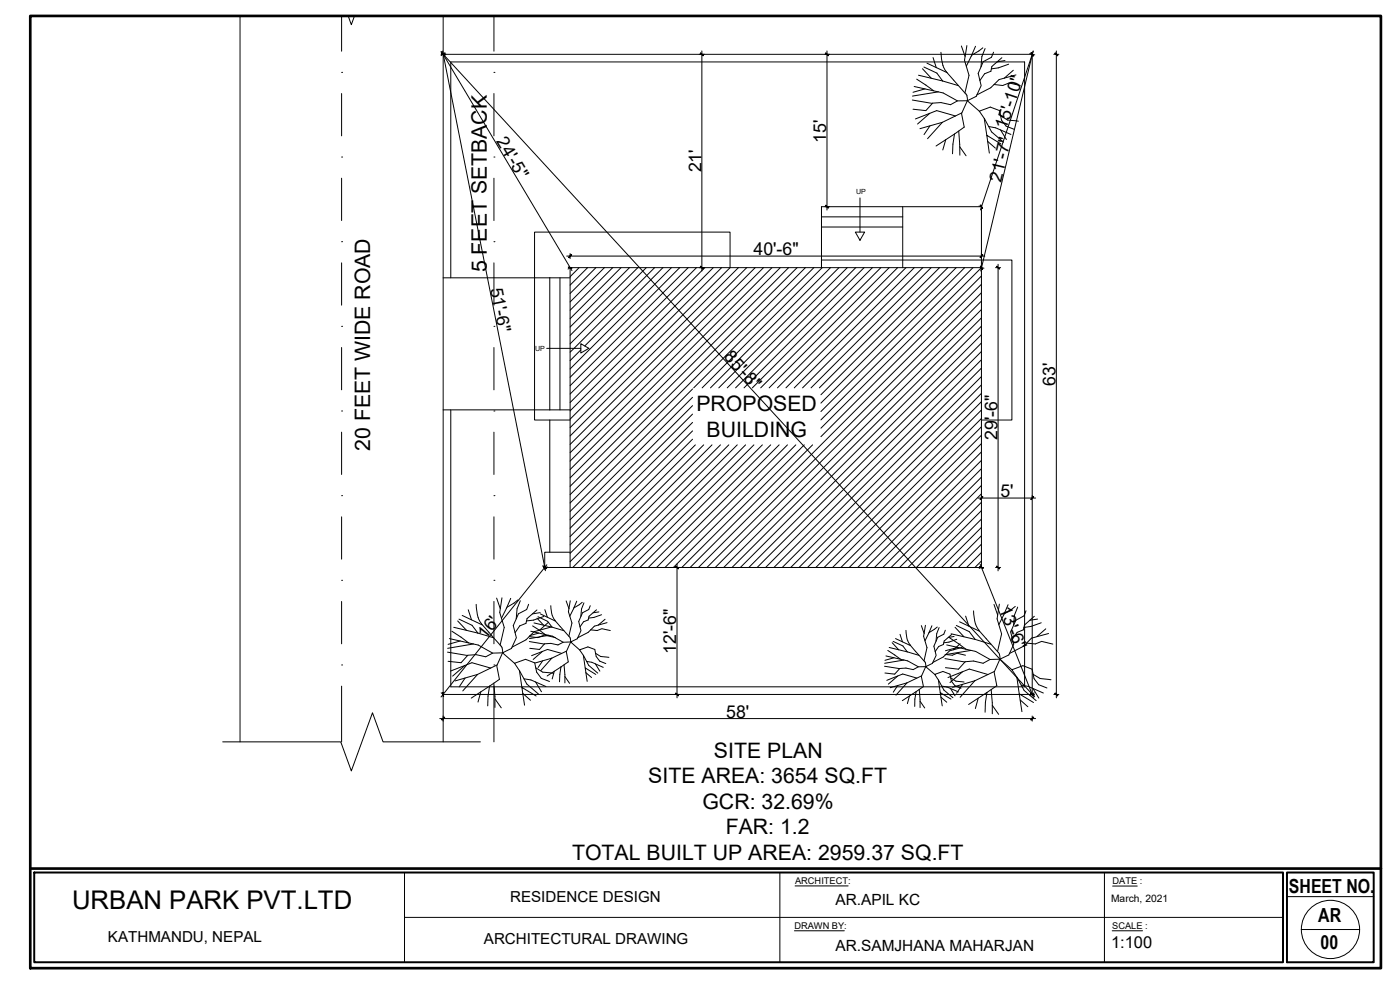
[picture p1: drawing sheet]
<svg xmlns="http://www.w3.org/2000/svg" width="420mm" height="297mm" viewBox="0 0 420 297" stroke-linecap="round" stroke-linejoin="round" font-family="sans-serif">
<!-- layer: walls -->
<path d="M72 4.8v217.8M133 4.8v217.8M133 16.3h176.8v192.1h-176.8M135.3 83.4v-64.8h172.2v187.5h-172.2v-83.1" fill="none" stroke="#000" stroke-width=".3"/>
<!-- layer: hatc h -->
<g fill="none" stroke="#000" stroke-width=".3">
<path d="M102.5 4.8v10.6M148.2 4.8v10.6M102.5 21.7h.1M102.5 28.1v12.7M148.2 21.7h.1M148.2 28.1v12.7M102.5 47.1h.1M102.5 53.5v12.7M148.2 47.1h.1M148.2 53.5v12.7M102.5 72.5h.1M102.5 78.9v12.7"/>
<path d="M148.2 72.5h.1M148.2 78.9v12.7M102.5 97.9h.1M148.2 97.9h.1M102.5 104.3v12.7M148.2 104.3v12.7M102.5 123.3h.1M102.5 129.7v12.7M148.2 123.3h.1M148.2 129.7v12.7M102.5 148.7h.1M102.5 155.1v12.7"/>
<path d="M148.2 148.7h.1M148.2 155.1v12.7M102.5 174.1h.1M148.2 174.1h.1M102.5 199.5h.1M102.5 180.5v12.7M148.2 199.5h.1M148.2 180.5v12.7M102.5 205.9v16.7M148.2 205.9v16.7M121.4 261.8v26.9M121.4 275.3h263.6"/>
<path d="M234 261.8v26.9M331.5 261.8v26.9M386.2 269h26.1M390.5 278.9h17.5"/>
<circle cx="399.3" cy="278.9" r="8.7"/>
</g>
<!-- layer: FIXTURES -->
<g fill="none" stroke="#000" stroke-width=".3">
<path d="M104.5 4.8l.9 2.6 1-2.6M133 83.4h32M171.1 80.3h123.4v90h-123.4zM171.3 80.3l-.2 .2M173.8 80.3l-2.7 2.7M176.3 80.3l-5.2 5.3M178.8 80.3l-7.7 7.8M181.4 80.3l-10.3 10.3M183.9 80.3l-12.8 12.8M186.4 80.3l-15.3 15.3M188.9 80.3l-17.8 17.8M191.4 80.3l-20.3 20.3"/>
<path d="M194 80.3l-22.9 22.9M196.5 80.3l-25.4 25.4M199 80.3l-23.5 23.5M201.5 80.3l-30.4 30.4M204 80.3l-32.9 32.9M206.5 80.3l-35.4 35.4M209 80.3l-37.9 37.9M211.5 80.3l-40.4 40.5M214.1 80.3l-43 43M216.6 80.3l-45.5 45.5M219.1 80.3l-48 48M221.6 80.3l-50.5 50.5"/>
<path d="M224.1 80.3l-53 53.1M226.6 80.3l-55.5 55.5M229.1 80.3l-58 58M231.7 80.3l-60.6 60.6M234.2 80.3l-63.1 63.1M236.7 80.3l-65.6 65.6M239.2 80.3l-68.1 68.1M241.7 80.3l-70.6 70.6M244.2 80.3l-36 36.1M246.7 80.3l-36 36.1M249.2 80.3l-36 36.1M251.8 80.3l-36.1 36.1"/>
<path d="M254.3 80.3l-36 36.1M256.8 80.3l-36 36.1M259.3 80.3l-36 36.1M261.8 80.3l-36 36.1M264.4 80.3l-36.1 36.1M266.9 80.3l-36.1 36.1M269.4 80.3l-36.1 36.1M271.9 80.3l-36 36.1M274.4 80.3l-36 36.1M276.9 80.3l-36 36.1M279.4 80.3l-36 36.1M282 80.3l-36.1 36.1"/>
<path d="M284.5 80.3l-38.1 38.1M287 80.3l-40.6 40.6M289.5 80.3l-43.1 43.2M292 80.3l-45.6 45.7M294.5 80.3l-48.1 48.2M294.5 82.8l-48.1 48.2M294.5 85.3l-84.9 85M294.5 87.8l-82.3 82.5M294.5 90.3l-79.8 80M294.5 92.9l-77.3 77.4M294.5 95.4l-74.8 74.9M294.5 97.9l-72.3 72.4"/>
<path d="M174.3 105l-3.2 3.2M207.8 116.7l-36.7 36.8M207.8 119.2l-36.7 36.8M294.5 100.4l-69.8 69.9M294.5 102.9l-67.3 67.4M294.5 105.5l-64.7 64.8M294.5 108l-62.2 62.3M294.5 110.4l-59.7 59.9M294.5 113l-57.2 57.3M294.5 115.5l-54.7 54.8M294.5 118l-52.2 52.3M133 123h32"/>
<path d="M207.8 121.7l-36.7 36.8M207.8 124.2l-36.7 36.8M207.8 126.7l-36.7 36.8M207.8 129.3l-36.7 36.7M207.8 131.8l-36.7 36.7M208.7 133.5l-36.8 36.8M211.2 133.5l-36.8 36.8M213.7 133.5l-36.8 36.8M216.2 133.5l-36.7 36.8M218.7 133.5l-36.7 36.8M221.3 133.5l-36.8 36.8M223.8 133.5l-36.8 36.8"/>
<path d="M226.3 133.5l-36.8 36.8M228.8 133.5l-36.7 36.8M231.3 133.5l-36.8 36.8M233.8 133.5l-36.8 36.8M236.3 133.5l-36.7 36.8M238.8 133.5l-36.7 36.8M241.4 133.5l-36.8 36.8M243.9 133.5l-36.8 36.8M294.5 120.5l-49.7 49.8M294.5 123l-47.2 47.3M294.5 125.6l-44.6 44.7M294.5 128.1l-42.1 42.2"/>
<path d="M294.5 130.6l-39.6 39.7M294.5 133.1l-37.1 37.2M294.5 135.6l-34.6 34.7M294.5 138.1l-32 32.2M294.5 140.6l-29.5 29.7M294.5 143.2l-27.1 27.1M294.5 145.7l-24.5 24.6M294.5 148.2l-22 22.1M294.5 150.7l-19.5 19.6M294.5 153.2l-17 17.1M294.5 155.7l-14.5 14.6M294.5 158.2l-11.9 12.1"/>
<path d="M294.5 160.7l-9.4 9.6M294.5 163.3l-6.9 7M294.5 165.8l-4.4 4.5M294.5 168.3l-1.9 2M66.8 222.6h35.5l3.1 8.7 6.4-17.4 3.2 8.7h29.2"/>
</g>
<!-- layer: Attic Furniture+Man -->
<path d="M168 83.4v39.6M171.1 83.4h-6.1v39.6h6.1" fill="none" stroke="#000" stroke-width=".3"/>
<!-- layer: DIM 25 -->
<g fill="none" stroke="#000" stroke-width=".3">
<path d="M132.3 15.5l178.2 193.6M132.5 15.5l39.1 65.7M132.8 15.3l30.9 155.9M133 16.3l-.6 .4M133.5 15.8l-.5 .5M133.8 16.2l-.8 .1M209.9 16.3h1.5M210.6 15.3v66M247.6 16.3h1.3M248.2 15.3v47.7M309.1 16l1.4 .5M310 15.3l-15.7 66"/>
<path d="M310.1 15.3l-15.9 47.7M316.3 16.3h1.5M317 15.3v194.1M258.1 59.4v10.2M170.1 76.8h125.5M171.1 76.1v1.5M246.5 68.1h24.4M246.5 65.1h24.4M256.7 69.6h2.8l-1.4 2.5zM270.9 62v18.3M293.8 61.8l.7 .2M294.5 62h-48v18.3"/>
<path d="M294.5 62v18.3l.8 .2M299.5 79.3v92M171.1 80.3l-.6 .4M209.9 80.3h1.5M298.8 80.3h1.5M164.1 104.5h10.2M174.3 103.1l2.4 1.4-2.4 1.4zM293.5 149.4h17.3M294.5 148.7v.7M309.8 148.7v.7M162.9 169.8l.6 .5 .7-.2M164.1 169.5l-31.7 39.6"/>
<path d="M171.1 165.7h-7.6v4.6h7.6M202.4 170.3h1.5M203.2 169.2v40.2M294.2 169.3l16 40M294.5 170.3l-.6 .2M298.8 170.3h1.5M132 215.6h178.8M132.4 207.9l.6 .5M133 214.8v1.6M202.4 208.4h1.5M309.8 214.8v1.6M310.4 207.9l-1.3 .7"/>
<path d="M316.3 208.4h1.5"/>
</g>
<!-- layer: window -->
<path d="M219.1 80.3v-10.7h-58.7v56.4h10.7M246.5 80.3v-2.3h57.2v48h-9.2M165 126v39.7" fill="none" stroke="#000" stroke-width=".3"/>
<!-- layer: 0 -->
<g fill="#000" stroke="#000" stroke-width=".3">
<path d="M132.5 16l1 .6zM132.6 16l.9 .6z"/>
<path d="M132.5 16.2l1 .2zM132.5 16.1l1 .3z"/>
<path d="M132.4 16.3h1.1zM132.5 16.2l1 .1z"/>
<path d="M210.2 16l.9 .6zM210.2 16l.9 .6z"/>
<path d="M247.8 16l.8 .6zM247.8 16l.8 .6z"/>
<path d="M309.5 15.8l.6 1zM309.5 15.8l.6 1z"/>
<path d="M309.5 15.9l.5 .9zM309.5 15.9l.6 .8z"/>
<path d="M316.6 16l.8 .6zM316.6 16l.8 .6z"/>
<path d="M171.4 76.4l-.6 .9zM171.4 76.4l-.6 .9z"/>
<path d="M210.2 80l.9 .6zM210.2 80l.9 .6z"/>
<path d="M247.8 61.6l.8 .8zM247.8 61.7l.8 .7z"/>
<path d="M294.9 76.4l-.7 .9zM294.9 76.4l-.7 .9z"/>
<path d="M294.2 79.9l.7 .8zM294.2 79.9l.6 .9z"/>
<path d="M294.2 61.6l.6 .9zM294.2 61.6l.6 .9z"/>
<path d="M170.6 80.1l1 .3zM170.6 80.2l1 .2z"/>
<path d="M299.1 80l.9 .6zM299.1 80l.9 .6z"/>
<path d="M294.9 149l-.7 .9zM294.9 149l-.7 .9z"/>
<path d="M310.1 149l-.7 .9zM310.1 149l-.7 .9z"/>
<path d="M163.1 169.9l.9 .6zM163 170l1 .5z"/>
<path d="M163.4 169.7l.2 1.1zM163.4 169.7l.2 1.1z"/>
<path d="M202.8 169.9l.8 .7zM202.8 169.9l.8 .7z"/>
<path d="M294 170.1l1 .4zM294.1 170l1 .4z"/>
<path d="M299.2 169.8l.8 .8zM299.1 169.9l.9 .7z"/>
<path d="M132.9 207.8l.2 1.1zM132.9 207.8l.1 1.1z"/>
<path d="M133.3 215.2l-.6 .8zM133.3 215.2l-.6 .8z"/>
<path d="M202.8 208l.8 .7zM202.8 208l.8 .7z"/>
<path d="M309.3 208.3h1zM309.3 208.4l1-.1z"/>
<path d="M309.3 208.1l1 .4zM309.3 208.2l1 .4z"/>
<path d="M309.4 215.9l.7-.7zM310.1 215.2l-.7 .8z"/>
<path d="M316.7 207.9l.7 .8zM316.6 208l.8 .7z"/>
</g>
<!-- layer: TREES -->
<g fill="none" stroke="#000" stroke-width=".3">
<path d="M278.2 19l6.1 2.8M280 17.3l1 3M282.4 15.7a8.4 8.4 0 0 0 1.6 5.8M288.5 13.8l1.1 3.1M290.2 13.7l-.7 4.4 1.3 4.5-1.2 5.3M292.8 13.9l-2.8 6M295 14.4l-3.4 2.2M295.6 14.6l-.9 2.4-.3 3M298.2 15.7l-.7 1.5-2.4 1.3-1.5 3.5 .9 3.7-1.5 3.2-2.7 1.3 3.6 3.2M300.7 17.3l-3 2.6-.3 1.5-1.9 .7-1.4 2.1M301.6 18.2l-2.3 .3M302.7 19.3l-3.1 1.1-2.1 .3"/>
<path d="M273.8 30l6 1M274 32.8l3.9 .4 2-2.3 2.5-.1 2.9 .6 2-1.1 3-.1-1.7 3.9 .8 4-2.9 2.1M274.3 26l8.8 1.9 4.2 2.4M275.1 23.7l5.1 3.5M275.7 22.6l7.2 1.7M276.8 20.6l2.7 2.9M277.3 20.1l3.9 1.8 1.7 2.4M277.6 26.7l-3.6 1M279 34l-3.6 3.2M279.1 37.8l-1.8 2.6M281.6 27.6l-7.8 1.2M282.8 36.7l-4.4 4.9"/>
<path d="M282.8 36.7l-6.7 1.9M282.9 24.3l4.7 1.4M284 21.5l6.1 6.9 .2 1.8M286.8 34.8l-5.7-1.6-6.4 2.5M287.7 39.3l.4 7.3M288.7 33.9l-5.9 2.8M295.4 35.6l.7 5M296.7 38l2.1 .4 4.6 1.9M298.3 25.4l2.6 .3 1.9-.8 3.4 .8M300.3 38.9l1.7 3M300.3 34.7l2.1 1.3 3.2 .4M304.1 21.1l-2.7 2.4"/>
<path d="M304.4 38.8l-2.5-1-1.3-1.8-.6-2.8-2.8-1.1-3.3 1.3 1.6 2.2 2.1 4 3.6 3.1M304.9 22.5l-5.1 1.4-2.5 2.4-4.2 2.2M283.8 41.9l-.9 3.1M286.5 40.2l-5.6 3.6M286.5 40.2l-.5 3-.1 2.9M288 44l1.9 2.7M296.4 42.4l2.3 2.1M300.4 43.2l-4.3-2.6 .8 5.3M149 179.5l1.1 3.1M150.7 179.4l-.7 4.4 1.3 4.5-1.2 5.2M153.3 179.5l-2.8 6M134.3 195.7l6 1"/>
<path d="M134.5 198.4l3.9 .4 2-2.2 2.5-.2 2.9 .7 2.1-1.1 2.9-.1-1.7 3.9 .8 4-3 2.1M134.9 191.6l8.6 1.9 4.4 2.5M135.6 189.4l5.1 3.5M136.2 188.2l7.2 1.7M137.4 186.3l2.6 2.8M137.7 185.8l4 1.8 1.7 2.3M138.1 192.3l-3.6 1M138.7 184.7l6 2.8M139.6 199.6l-3.8 3.3M140.5 183l1 3M142.1 193.2l-7.7 1.3M142.9 181.3l.6 4"/>
<path d="M143.4 189.9l4.7 1.4M143.5 185.3l1 1.8 6 6.9 .4 1.8M149.2 199.5l-5.9 2.9M155.4 180l-3.3 2.2M156.2 180.3l-1 2.4-.3 3M158.7 181.3l-.6 1.6-2.5 1.3-1.6 3.5 1 3.6-1.5 3.3-2.7 1.3 3.6 3.1M158.8 191l2.6 .3 2-.8 3.3 .8M158.9 192.5l4.5 .8M159.3 189.4l6.5 1.5 3.2 1.8M159.8 187.8l2.1 1.3M160.3 186.9l5.4 1.3M161.1 183l-2.9 2.6-.4 1.4-1.8 .8-1.4 2"/>
<path d="M161.1 185.5l2 2.1M161.4 185l3 1.4 1.3 1.8M161.7 189.9l-2.7 .8M161.9 189.1l1.7 1.3M162.1 183.8l-2.3 .4M162.2 184.2l4.5 2.2M162.8 195.5l-2.8 2.4M162.8 198.3l-1.3 2M163.2 185l-3.1 1.1-2.1 .2M163.5 182.9l.8 2.3M164.6 186.7l-2.7 2.4M164.7 190.6l-5.8 1"/>
<path d="M165.3 181.7l.4 3M165.4 188.1l-5.1 1.4-2.5 2.5-4.1 2.2M165.6 197.5l-3.3 3.7M165.6 197.5l-5 1.4M165.7 188.2l3.5 1M165.8 184.7l.7 1.4 4.4 5M168.6 196l-4.3-1.1-4.8 1.8M169.3 199.5l.2 5.4M169.9 180.3l.9 2.4M170 195.4l-4.4 2.1M171 191.1l.3 1.5M171.1 180.3l-.5 3.3 1 3.3-.9 4"/>
<path d="M171.3 192.6l-1.3 2.9 .5 3.1-2.2 1.5M171.3 192.6l-2.3 .1-1.5 .8-2.2-.5-1.9 .2-1.5 1.7-2.9-.4M173.1 180.4l-2.1 4.5M174.7 180.7l-2.5 1.7M175.1 196.6l.5 3.8M175.2 180.9l-.7 1.8-.2 2.3M176.1 198.5l1.5 .2 3.4 1.5M177.2 181.7l-.5 1.2-1.9 1-1.1 2.6 .7 2.7-1.1 2.4-2 1 2.6 2.4M177.2 189l2 .2 1.4-.6 2.6 .6M178.7 199.2l1.3 2.2M178.7 196l1.6 1 2.4 .2M179 183l-2.2 1.9-.3 1.1-1.4 .6-1 1.5"/>
<path d="M179.7 183.6l-1.7 .3M180.5 184.4l-2.2 .9-1.7 .2M181.6 185.8l-2 1.7M181.8 199.1l-1.8-.7-1.1-1.4-.4-2.1-2.1-.8-2.5 .9 1.2 1.7 1.6 2.9 2.7 2.4M182.2 186.8l-3.8 1.1-1.9 1.8-3.1 1.6M265.5 199.9l4.4 .7M265.9 196.8l6.5 1.5 3.2 1.8M266.4 195.2l3.8 2.6M266.9 194.3l5.4 1.3M267.7 192.8l2 2.2M268 192.4l3 1.4 1.3 1.8M268.3 197.4l-2.7 .7"/>
<path d="M268.8 191.6l4.5 2.1M270.1 190.3l.7 2.3M271.3 198l-5.8 1M271.9 189.1l.4 3M272.3 195.6l3.5 1M272.4 192.1l.7 1.3M273.1 193.5l4.6 5.4M276.5 187.7l.9 2.4M277.7 198.9l.2 1.1M277.7 187.6l-.5 3.3 1 3.4-.9 4M279.7 187.7l-2.1 4.6M281.3 188.1l-2.5 1.7"/>
<path d="M281.8 188.3l-.7 1.8-.2 2.3M283.6 197.6l6 1M283.7 189.1l-.5 1.2-1.8 .9-1.1 2.7 .7 2.7-1.2 2.5-2 .9 2.7 2.4M283.8 196.4l2 .2 1.4-.6 2.6 .6M284.1 193.5l8.7 2 4.3 2.4M284.9 191.3l5 3.5M285.4 190.2l7.3 1.7M285.6 190.4l-2.2 1.9-.3 1.1-1.4 .6-1 1.5M286.3 191l-1.7 .3M286.6 188.2l2.7 2.9M287 187.7l3.9 1.8 1.8 2.4M287.1 191.8l-2.3 .9-1.6 .2"/>
<path d="M287.4 194.3l-3.7 .9M288 186.6l6 2.8M288.1 193.2l-1.9 1.7M288.8 194.2l-3.8 1.1-1.9 1.8-3.1 1.7M289.8 184.9l1 3M291.4 195.2l-7.8 1.2M292.2 183.3l.6 3.9M292.7 191.9l4.7 1.4M292.8 187.2l1 1.8M293.7 189.1l6.1 6.9 .3 1.8M298.3 181.4l1.1 3.1M299.9 181.3l-.7 4.4 1.4 4.5-1.2 5.3"/>
<path d="M300.1 197.8l-1.7 3.9 .8 4-3 2.1M300.1 197.8l-3 .1-2.1 1.1-2.8-.7-2.5 .2-2.1 2.3-3.9-.5M302.5 181.4l-2.8 6.1M304.7 181.9l-3.3 2.3M305.4 182.2l-1 2.4-.2 3M307.9 183.3l-.6 1.5-2.4 1.3-1.6 3.5 .9 3.7-1.4 3.2-2.7 1.3 3.6 3.2M308.1 193l2.6 .2 1.9-.8 3.4 .9M310.4 184.9l-2.9 2.6-.4 1.5-1.8 .7-1.4 2.1M311.4 185.8l-2.3 .3M312.5 186.9l-3.1 1.1-2.1 .3M313.8 188.7l-2.6 2.3M314.7 190.1l-5.1 1.4-2.5 2.4-4.2 2.2"/>
<path d="M139.6 203.4l-1.8 2.7M143.3 202.4l-4.4 4.9M143.3 202.4l-6.7 1.9M144.3 207.6l-.8 3.1M146.9 205.9l-5.5 3.6M146.9 205.9l-.4 3-.1 2.9M147.3 200.4l-5.7-1.6-6.4 2.5M148.2 205l.3 3.9v3.4M148.5 209.7l1.9 2.7M155.9 201.2l.7 5M156.9 208.1l2.3 2M157.2 203.7l2.1 .3 4.6 2"/>
<path d="M160.7 204.6l1.8 3M160.8 200.4l2.1 1.3 3.2 .3M160.9 208.8l-4.3-2.6 .8 5.4M164.9 204.5l-2.4-1-1.4-1.8-.6-2.8-2.8-1.1-3.3 1.2 3.7 6.2 3.6 3.1M166.4 201.4l-.7 2.3M168.3 200.1l-4.1 2.7M168.3 200.1l-.4 4.5M169.5 203l1.4 2M175.8 201.8l1.7 1.5M178.8 202.4l-3.2-2 .6 4M265.6 201.9l2.9 .4 1.5-1.7 1.9-.2 2.2 .5 1.5-.8 2.2-.1-1.3 2.9 .6 3.1-2.2 1.5M269.4 202.9l-2.8 2.4"/>
<path d="M269.4 205.7l-1.3 2M272.2 204.9l-3.3 3.7M272.2 204.9l-5 1.4M273 208.8l-.7 2.3M274.9 207.5l-4.1 2.7M274.9 207.5l-.3 2.3-.1 2.2M275.2 203.5l-4.3-1.3-4.8 1.9M275.9 206.8l.2 5.5M276.1 210.4l1.4 2M276.6 202.8l-4.4 2.1M281.6 204l.6 3.8M281.7 204.1l-1.2-1.7 2.5-.9 2.1 .8 .4 2.1 1.1 1.3 1.8 .8"/>
<path d="M281.7 204.1l1.6 3 2.7 2.2M282.4 209.2l1.7 1.5M282.6 205.9l1.6 .2 3.4 1.5M285.3 206.6l1.3 2.2M285.3 203.4l1.6 1 2.4 .2M285.4 209.8l-3.2-2 .6 4M288.8 201.6l-3.7 3.2M288.9 205.4l-1.8 2.6M292.6 204.3l-4.5 4.9M292.6 204.3l-6.7 1.9M293.6 209.5l-.9 3.1M296.2 207.8l-5.5 3.6"/>
<path d="M296.2 207.8l-.5 3-.1 2.9M296.5 202.4l-5.6-1.7-6.4 2.6M297.5 206.9l.3 4v3.3M297.8 211.6l1.9 2.7M298.4 201.5l-5.8 2.8M305.2 203.2l.7 5M306.2 210l2.3 2M306.5 205.6l2.1 .4 4.5 1.9M310 206.5l1.8 3M310 202.3l2.2 1.3 3.2 .4M310.2 210.8l-4.3-2.6 .8 5.3M314.2 206.4l-2.5-1-1.4-1.8-.6-2.8-2.7-1.1-3.3 1.3 3.7 6.2 3.6 3"/>
</g>
<!-- layer: Boundary -->
<path d="M9.1 4.8h405.3v285.7h-405.3zM9.1 260.6h405.3" fill="none" stroke="#000" stroke-width=".8"/>
<!-- layer: Text -->
<path d="M238.4 279.3h15M238.6 265.8h15.9M333.8 279.3h9.1M333.9 265.9h7.4" fill="none" stroke="#000" stroke-width=".3"/>
<!-- layer: hatc h -->
<path d="M10.3 261.8h374.7v26.9h-374.7zM386.2 261.8h26.1v26.9h-26.1z" fill="none" stroke="#000" stroke-width=".59"/>
<text font-size="7.7" x="21.6" y="272.8">URBAN PARK PVT.LTD</text>
<g font-size="6.4">
<text x="146.1" y="81.7" transform="rotate(-90 146.1 81.7)">5 FEET SETBACK</text>
<text x="209" y="123.3">PROPOSED</text>
<text x="212.1" y="131">BUILDING</text>
<text x="111.1" y="135.3" transform="rotate(-90 111.1 135.3)">20 FEET WIDE ROAD</text>
<text x="214.3" y="227.3">SITE PLAN</text>
<text x="194.5" y="235">SITE AREA: 3654 SQ.FT</text>
<text x="210.8" y="242.7">GCR: 32.69%</text>
<text x="217.8" y="250.4">FAR: 1.2</text>
<text x="171.7" y="258.1">TOTAL BUILT UP AREA: 2959.37 SQ.FT</text>
</g>
<g font-size="5.8">
<text x="386.8" y="267.8">SHEET NO.</text>
<text x="395.6" y="276.6">AR</text>
<text x="396.3" y="284.8">00</text>
</g>
<g font-size="5.3">
<text x="302" y="39.1" transform="rotate(-72 302 39.1)">15'-10&quot;</text>
<text x="148.8" y="42.4" transform="rotate(59 148.8 42.4)">24'-5&quot;</text>
<text x="248" y="42.8" transform="rotate(-90 248 42.8)">15'</text>
<text x="210.5" y="51.7" transform="rotate(-90 210.5 51.7)">21'</text>
<text x="300.5" y="54.8" transform="rotate(-76 300.5 54.8)">21'-7&quot;</text>
<text x="226.1" y="76.6">40'-6&quot;</text>
<text x="147.1" y="86.6" transform="rotate(79 147.1 86.6)">51'-6&quot;</text>
<text x="217" y="107.2" transform="rotate(47 217 107.2)">85'-8&quot;</text>
<text x="316.8" y="115.8" transform="rotate(-90 316.8 115.8)">63'</text>
<text x="299.3" y="132" transform="rotate(-90 299.3 132)">29'-6&quot;</text>
<text x="300.2" y="149.2">5'</text>
<text x="299.8" y="182.8" transform="rotate(68 299.8 182.8)">13'-6&quot;</text>
<text x="145.8" y="192" transform="rotate(-51 145.8 192)">16'</text>
<text x="203" y="196.3" transform="rotate(-90 203 196.3)">12'-6&quot;</text>
<text x="218" y="215.4">58'</text>
</g>
<text font-size="4.9" x="333.4" y="284.4">1:100</text>
<g font-size="4.6">
<text x="250.7" y="271.6">AR.APIL KC</text>
<text x="250.7" y="285.2">AR.SAMJHANA MAHARJAN</text>
</g>
<g font-size="4.5">
<text x="153.1" y="270.5">RESIDENCE DESIGN</text>
<text x="32.4" y="282.6">KATHMANDU, NEPAL</text>
<text x="145.2" y="283.3">ARCHITECTURAL DRAWING</text>
</g>
<text font-size="3.1" x="333.4" y="270.8">March, 2021</text>
<g font-size="2.8">
<text x="238.6" y="265.2">ARCHITECT:</text>
<text x="333.9" y="265.3">DATE :</text>
<text x="238.4" y="278.7">DRAWN BY:</text>
<text x="333.8" y="278.7">SCALE :</text>
</g>
<g font-size="2.1">
<text x="256.9" y="58.2">UP</text>
<text x="160.6" y="105.2">UP</text>
</g>
</svg>
